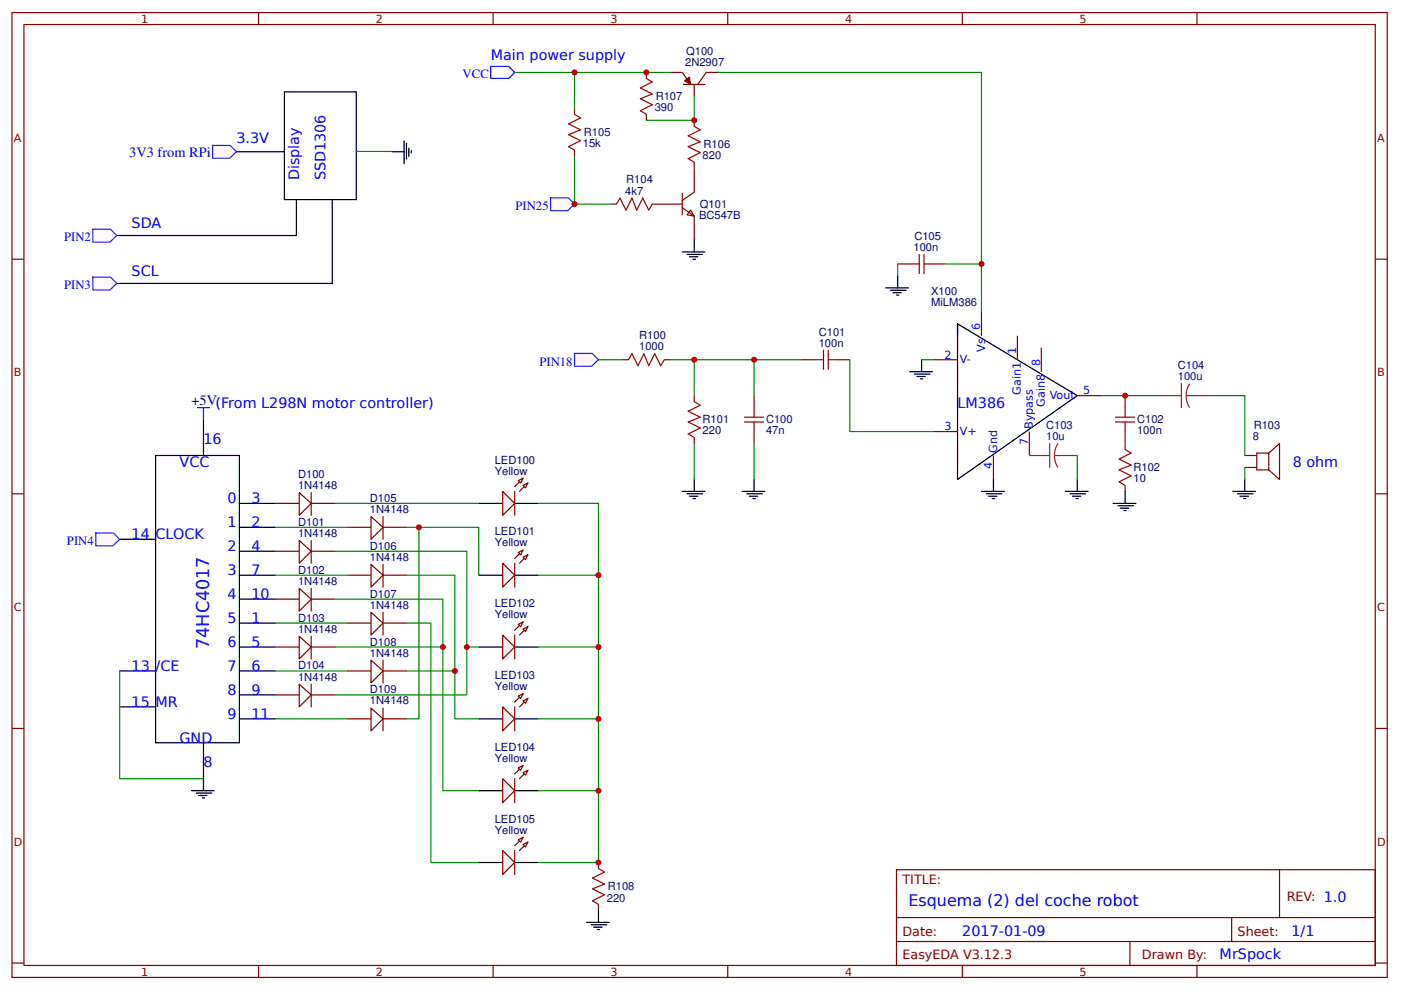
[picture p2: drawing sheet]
<svg xmlns="http://www.w3.org/2000/svg" width="310mm" height="219mm" viewBox="0 0 310 219" stroke-linecap="round" stroke-linejoin="round" font-family="sans-serif">
<g fill="none" stroke="#800" stroke-width=".26">
<path d="M2.6 2.8h304.1v213.2h-304.1zM5.3 5.4h298.7v208h-298.7zM57.1 2.8v2.6M109 2.8v2.6M160.9 2.8v2.6M212.7 2.8v2.6M264.6 2.8v2.6M2.6 57.3h2.7M304 57.3h2.7M137.6 79.5h1.3M146.8 79.5h1.4M177.3 79.5h2.6"/>
<path d="M185.2 79.5h2.7M206.4 79.5h5.3M217 68.9v5.3M224.9 74.2v5.3M230.2 76.9v5.3M153.5 87.4v1.4M153.5 96.7v1.3M166.7 87.4v2.7M166.7 95.4v2.6M206.4 95.4h5.3M227.5 95.4v5.3M238.1 87.4h5.3"/>
<path d="M248.7 87.4v2.7M248.7 95.4v4M2.6 109.1h2.7M219.6 100.7v5.3M248.7 107.3v1.3M304 109.1h2.7M2.6 161h2.7M304 161h2.7M198.2 192.2h105.8v21.2h-105.8zM282.8 192.2v10.6M2.6 212.9h2.7M57.1 213.4v2.6"/>
<path d="M109 213.4v2.6M160.9 213.4v2.6M198.2 202.8h105.8M198.2 208.1h105.8M212.7 213.4v2.6M249.8 208.1v5.3M264.6 213.4v2.6M272.3 202.8v5.3M304 212.9h2.7"/>
</g>
<g fill="none" stroke="#a00000" stroke-width=".26">
<path d="M138.9 79.5l.8-1.3 1.3 2.6 1.3-2.6 1.1 2.6 1.3-2.6 1.3 2.6 .8-1.3M179.9 79.5h2.1M182 77.4v4.2M183.1 79.5h2.1M183.1 77.4v4.2M153.5 88.8l1.3 .8-2.7 1.3 2.7 1.3-2.7 1.1 2.7 1.3-2.7 1.3 1.4 .8M164.6 93.3h4.2M164.6 92.2h4.2M166.7 90.1v2.1M166.7 93.3v2.1M246.6 93.3h4.2M246.6 92.2h4.2"/>
<path d="M248.7 90.1v2.1M248.7 93.3v2.1M248.7 99.4l1.3 .7-2.6 1.4 2.6 1.3-2.6 1 2.6 1.4-2.6 1.3 1.3 .8"/>
</g>
<g fill="none" stroke="#000" stroke-width=".26">
<path d="M203.7 79.5v2.7M211.7 71.6v34.4l26.4-18.6-26.4-15.8v2.6M201.1 82.2h5M202.1 82.7h3.5M202.7 83.2h1.8M203.5 83.7h.5M150.8 108.6h5M151.9 109.1h3.4M152.4 109.7h1.9M153.2 110.2h.5M153.5 106v2.6M164 108.6h5.1"/>
<path d="M165.1 109.1h3.4M165.6 109.7h1.9M166.4 110.2h.6M166.7 106v2.6M217 108.6h5M218 109.1h3.5M218.5 109.7h1.9M219.3 110.2h.6M219.6 106v2.6M235.5 108.6h5M236.5 109.1h3.5M237.1 109.7h1.8"/>
<path d="M237.9 110.2h.5M238.1 106v2.6M246.1 111.3h5M247.1 111.8h3.5M247.6 112.3h1.9M248.4 112.8h.6M248.7 108.6v2.7M272.5 108.6h5M273.6 109.1h3.4M274.1 109.7h1.9M274.9 110.2h.5M275.2 106v2.6"/>
</g>
<path d="M148.2 79.5h5.3v7.9M153.5 79.5h13.2v7.9M166.7 79.5h10.6M187.9 79.5v15.9h18.5M203.7 79.5h2.7M153.5 98v8M166.7 98v8M243.4 87.4h13.2M238.1 100.7v5.3M275.2 103.3v2.7" fill="none" stroke="#080" stroke-width=".26"/>
<path d="M232 98v5.3M233.9 98l-.6 1.3-.2 1.4M256.6 87.4h4.5M261.1 84.8v5.3M262.2 87.4l.2 1.4 .6 1.3M262.2 87.4h5M263 84.8l-.6 1.3-.2 1.3M227.5 100.7h4.5M233.1 100.7l.2 1.4 .6 1.2M233.1 100.7h5" fill="none" stroke="#8d2323" stroke-width=".26"/>
<path d="M126.9 78.1h4l1.4 1.4-1.5 1.5h-3.8z" fill="#fff7f8" stroke="#430aff" stroke-width=".26"/>
<path d="M201.1 58.3h2.1M203.2 56.2v4.3M204.3 58.3h2.1M204.3 56.2v4.3" fill="none" stroke="#a00000" stroke-width=".26"/>
<path d="M198.4 58.3h2.7M206.4 58.3h2.6M275.2 100.7h2.6M275.2 103.3h2.6M280.5 100.1l2.3-2.1v8l-2.3-2.2M280.5 100.1v3.7M280.5 100.1h-2.7v3.7h2.7" fill="none" stroke="#800" stroke-width=".26"/>
<path d="M195.8 63.6h5M196.8 64.2h3.5M197.4 64.7h1.8M198.2 65.2h.5M198.4 61v2.6" fill="none" stroke="#000" stroke-width=".26"/>
<path d="M267.2 87.4h8v13.3" fill="none" stroke="#080" stroke-width=".26"/>
<path d="M152.7 46.4l.8 1.4-1.6-.3z" fill="#fefefe" stroke="#800" stroke-width=".26"/>
<path d="M148.2 16h2.6l1.3 1.9M151.1 18.7h4.7M153.5 18.7v2.6M158.7 16h-2.6l-1.8 2.7M127 23.9v1.4M127 33.2v1.3M153.5 35.9v6.6l-2.7 1.8M153.5 26.6v1.3M134.9 45.1h1.4M144.2 45.1h6.6M150.8 45.9l2.7 1.9v5.2M150.8 42.7v4.8" fill="none" stroke="#800" stroke-width=".26"/>
<path d="M150.8 55.7h5M151.9 56.2h3.4M152.4 56.8h1.9M153.2 57.3h.5M153.5 53v2.7" fill="none" stroke="#000" stroke-width=".26"/>
<path d="M127 25.3l1.3 .8-2.6 1.3 2.6 1.3-2.6 1.1 2.6 1.3-2.6 1.3 1.3 .8M153.5 27.9l1.3 .8-2.7 1.3 2.7 1.4-2.7 1 2.7 1.3-2.7 1.4 1.4 .8M136.3 45.1l.8-1.3 1.3 2.6 1.3-2.6 1.1 2.6 1.3-2.6 1.3 2.6 .8-1.3" fill="none" stroke="#a00000" stroke-width=".26"/>
<path d="M113.8 16h13.2v7.9M127 16h21.2M127 34.5v10.6h7.9M153.5 21.3v5.3h-10.6" fill="none" stroke="#080" stroke-width=".26"/>
<path d="M151.3 17.9l1.1-.8 .3 1.6z" fill="#800" stroke="#800" stroke-width=".26"/>
<path d="M121.6 43.7h4l1.4 1.4-1.5 1.5h-3.8z" fill="#fff7f8" stroke="#430aff" stroke-width=".26"/>
<path d="M158.7 16h58.3v52.9M198.4 58.3v2.7M209 58.3h8M132.3 79.5h5.3" fill="none" stroke="#080" stroke-width=".26"/>
<path d="M142.9 17.3l1.3 .8-2.6 1.3 2.6 1.4-2.6 1 2.6 1.4-2.6 1.3 1.3 .8" fill="none" stroke="#a00000" stroke-width=".26"/>
<path d="M142.9 16v1.3M142.9 25.3v1.3" fill="none" stroke="#800" stroke-width=".26"/>
<path d="M62.9 20.3h15.8v23.8h-15.8z" fill="none" stroke="#000" stroke-width=".26"/>
<path d="M46.9 32.1h4l1.4 1.4-1.5 1.5h-3.8z" fill="#fff7f8" stroke="#430aff" stroke-width=".26"/>
<path d="M52.3 33.5h10.6M86.7 33.5h2.6M89.3 31.2v5M89.8 31.7v3.4M90.4 32.7v1.9M90.9 33.3v.5" fill="none" stroke="#000" stroke-width=".26"/>
<path d="M78.8 33.5h8" fill="none" stroke="#080" stroke-width=".26"/>
<g fill="#fff7f8" stroke="#430aff" stroke-width=".26">
<path d="M20.5 50.7h3.9l1.4 1.4-1.5 1.4h-3.8z"/>
<path d="M20.5 61.2h3.9l1.4 1.4-1.5 1.5h-3.8z"/>
</g>
<g fill="none" stroke="#000" stroke-width=".26">
<path d="M65.5 44.1v8h-39.7M73.4 44.1v18.5h-47.6M45 92.7v8M26.5 119.2h7.9M34.4 100.7h18.5v63.5h-18.5zM52.9 111.3h8M52.9 116.5h8M52.9 121.8h8M52.9 127.1h8M52.9 132.4h8M52.9 137.7h8M26.5 148.3h7.9"/>
<path d="M26.5 156.2h7.9M52.9 143h8M52.9 148.3h8M52.9 153.6h8M52.9 158.9h8M45 164.2v7.9"/>
</g>
<path d="M43.7 90.1h2.6M45 90.1v2.6" fill="none" stroke="#00f" stroke-width=".26"/>
<path d="M21.1 117.8h4l1.4 1.4-1.6 1.4h-3.7z" fill="#fff7f8" stroke="#430aff" stroke-width=".26"/>
<path d="M26.5 148.3v23.8h18.5" fill="none" stroke="#080" stroke-width=".26"/>
<path d="M42.3 174.8h5.1M43.4 175.3h3.4M43.9 175.8h1.9M44.7 176.3h.5M45 172.1v2.7" fill="none" stroke="#000" stroke-width=".26"/>
<path d="M66.1 108.9l2.7 2.4-2.7 2.6z" fill="#fefefe" stroke="#800" stroke-width=".26"/>
<path d="M60.9 111.3h5.2M68.8 108.9v5M68.8 111.3h5.3" fill="none" stroke="#800" stroke-width=".26"/>
<path d="M66.1 119.5l2.7 2.3-2.7 2.7z" fill="#fefefe" stroke="#800" stroke-width=".26"/>
<path d="M68.8 119.5v5M60.9 121.8h5.2M68.8 121.8h5.3" fill="none" stroke="#800" stroke-width=".26"/>
<path d="M66.1 130l2.7 2.4-2.7 2.7z" fill="#fefefe" stroke="#800" stroke-width=".26"/>
<path d="M60.9 132.4h5.2M68.8 130v5.1M68.8 132.4h5.3" fill="none" stroke="#800" stroke-width=".26"/>
<path d="M66.1 140.6l2.7 2.4-2.7 2.7z" fill="#fefefe" stroke="#800" stroke-width=".26"/>
<path d="M60.9 143h5.2M68.8 140.6v5.1M68.8 143h5.3" fill="none" stroke="#800" stroke-width=".26"/>
<path d="M66.1 151.2l2.7 2.4-2.7 2.6z" fill="#fefefe" stroke="#800" stroke-width=".26"/>
<path d="M60.9 153.6h5.2M68.8 151.2v5M68.8 153.6h5.3" fill="none" stroke="#800" stroke-width=".26"/>
<path d="M82 114.2l2.7 2.3-2.7 2.7z" fill="#fefefe" stroke="#800" stroke-width=".26"/>
<path d="M76.7 116.5h5.3M84.7 114.2v5M84.7 116.5h5.3" fill="none" stroke="#800" stroke-width=".26"/>
<path d="M82 124.8l2.7 2.3-2.7 2.7z" fill="#fefefe" stroke="#800" stroke-width=".26"/>
<path d="M76.7 127.1h5.3M84.7 124.8v5M84.7 127.1h5.3" fill="none" stroke="#800" stroke-width=".26"/>
<path d="M82 135.3l2.7 2.4-2.7 2.7z" fill="#fefefe" stroke="#800" stroke-width=".26"/>
<path d="M76.7 137.7h5.3M84.7 135.3v5.1M84.7 137.7h5.3" fill="none" stroke="#800" stroke-width=".26"/>
<path d="M82 145.9l2.7 2.4-2.7 2.6z" fill="#fefefe" stroke="#800" stroke-width=".26"/>
<path d="M76.7 148.3h5.3M84.7 145.9v5M84.7 148.3h5.3" fill="none" stroke="#800" stroke-width=".26"/>
<path d="M82 156.5l2.7 2.4-2.7 2.6z" fill="#fefefe" stroke="#800" stroke-width=".26"/>
<path d="M76.7 158.9h5.3M84.7 156.5v5M84.7 158.9h5.3" fill="none" stroke="#800" stroke-width=".26"/>
<path d="M60.9 116.5h15.8M60.9 127.1h15.8M60.9 137.7h15.8M60.9 148.3h15.8M60.9 158.9h15.8" fill="none" stroke="#080" stroke-width=".26"/>
<path d="M105.8 111.3h5.3M113.8 111.3h5.3" fill="none" stroke="#000" stroke-width=".26"/>
<path d="M111.1 108.6l2.7 2.7-2.7 2.6z" fill="#efefef" stroke="#800" stroke-width=".26"/>
<path d="M115.6 105.7l-1.8 1.9M116.7 106.8l-1.9 1.8" fill="none" stroke="#800" stroke-width=".26"/>
<g fill="#efefef" stroke="#800" stroke-width=".26">
<path d="M115.6 107.3l1.1-.5-.5 1z"/>
<path d="M114.6 106.2l1-.5-.5 1.1z"/>
</g>
<path d="M113.8 108.6v5.3" fill="none" stroke="#800" stroke-width=".26"/>
<path d="M105.8 127.1h5.3M113.8 127.1h5.3" fill="none" stroke="#000" stroke-width=".26"/>
<path d="M111.1 124.5l2.7 2.6-2.7 2.7z" fill="#efefef" stroke="#800" stroke-width=".26"/>
<path d="M115.6 121.6l-1.8 1.8M116.7 122.6l-1.9 1.9" fill="none" stroke="#800" stroke-width=".26"/>
<g fill="#efefef" stroke="#800" stroke-width=".26">
<path d="M115.6 123.2l1.1-.6-.5 1.1z"/>
<path d="M114.6 122.1l1-.5-.5 1z"/>
</g>
<path d="M113.8 124.5v5.3" fill="none" stroke="#800" stroke-width=".26"/>
<path d="M105.8 143h5.3M113.8 143h5.3" fill="none" stroke="#000" stroke-width=".26"/>
<path d="M111.1 140.4l2.7 2.6-2.7 2.7z" fill="#efefef" stroke="#800" stroke-width=".26"/>
<path d="M115.6 137.5l-1.8 1.8M116.7 138.5l-1.9 1.9" fill="none" stroke="#800" stroke-width=".26"/>
<g fill="#efefef" stroke="#800" stroke-width=".26">
<path d="M115.6 139l1.1-.5-.5 1.1z"/>
<path d="M114.6 138l1-.5-.5 1z"/>
</g>
<path d="M113.8 140.4v5.3" fill="none" stroke="#800" stroke-width=".26"/>
<path d="M105.8 158.9h5.3M113.8 158.9h5.3" fill="none" stroke="#000" stroke-width=".26"/>
<path d="M111.1 156.2l2.7 2.7-2.7 2.6z" fill="#efefef" stroke="#800" stroke-width=".26"/>
<path d="M115.6 153.3l-1.8 1.9M116.7 154.4l-1.9 1.8" fill="none" stroke="#800" stroke-width=".26"/>
<g fill="#efefef" stroke="#800" stroke-width=".26">
<path d="M115.6 154.9l1.1-.5-.5 1z"/>
<path d="M114.6 153.9l1-.6-.5 1.1z"/>
</g>
<path d="M113.8 156.2v5.3" fill="none" stroke="#800" stroke-width=".26"/>
<path d="M105.8 174.8h5.3M113.8 174.8h5.3" fill="none" stroke="#000" stroke-width=".26"/>
<path d="M111.1 172.1l2.7 2.7-2.7 2.6z" fill="#efefef" stroke="#800" stroke-width=".26"/>
<path d="M115.6 169.2l-1.8 1.9M116.7 170.3l-1.9 1.8" fill="none" stroke="#800" stroke-width=".26"/>
<g fill="#efefef" stroke="#800" stroke-width=".26">
<path d="M115.6 170.8l1.1-.5-.5 1z"/>
<path d="M114.6 169.7l1-.5-.5 1.1z"/>
</g>
<path d="M113.8 172.1v5.3" fill="none" stroke="#800" stroke-width=".26"/>
<path d="M105.8 190.6h5.3M113.8 190.6h5.3" fill="none" stroke="#000" stroke-width=".26"/>
<path d="M111.1 188l2.7 2.6-2.7 2.7z" fill="#efefef" stroke="#800" stroke-width=".26"/>
<path d="M115.6 185.1l-1.8 1.8M116.7 186.1l-1.9 1.9" fill="none" stroke="#800" stroke-width=".26"/>
<g fill="#efefef" stroke="#800" stroke-width=".26">
<path d="M115.6 186.7l1.1-.6-.5 1.1z"/>
<path d="M114.6 185.6l1-.5-.5 1z"/>
</g>
<path d="M113.8 188v5.3M132.3 190.6v1.4M132.3 199.9v1.3" fill="none" stroke="#800" stroke-width=".26"/>
<path d="M132.3 192l1.3 .7-2.6 1.4 2.6 1.3-2.6 1.1 2.6 1.3-2.6 1.3 1.3 .8" fill="none" stroke="#a00000" stroke-width=".26"/>
<path d="M129.6 203.9h5.1M130.7 204.4h3.4M131.2 204.9h1.9M132 205.4h.6M132.3 201.2v2.7" fill="none" stroke="#000" stroke-width=".26"/>
<g fill="none" stroke="#080" stroke-width=".26">
<path d="M74.1 111.3h31.7M90 116.5h15.8v10.6M92.6 116.5v42.4h-2.6M119.1 111.3h13.2v79.3h-13.2M74.1 121.8h29.1v21.2h2.6M74.1 132.4h23.8v42.4h7.9M90 127.1h10.5v31.8h5.3M90 137.7h5.2v52.9h10.6M119.1 127.1h13.2M74.1 143h23.8M90 148.3h10.5M103.2 143v10.6h-29.1"/>
<path d="M119.1 143h13.2M119.1 158.9h13.2M119.1 174.8h13.2"/>
</g>
<path d="M108.5 14.7h3.9l1.4 1.3-1.4 1.3h-3.9z" fill="none" stroke="#00f" stroke-width=".26"/>
<g fill="#c00">
<circle cx="92.6" cy="116.5" r=".66"/>
<circle cx="103.2" cy="143" r=".66"/>
<circle cx="100.5" cy="148.3" r=".66"/>
<circle cx="97.9" cy="143" r=".66"/>
<circle cx="132.3" cy="174.8" r=".66"/>
<circle cx="132.3" cy="190.6" r=".66"/>
<circle cx="132.3" cy="158.9" r=".66"/>
<circle cx="132.3" cy="143" r=".66"/>
<circle cx="132.3" cy="127.1" r=".66"/>
<circle cx="142.9" cy="16" r=".66"/>
<circle cx="153.5" cy="26.6" r=".66"/>
<circle cx="217" cy="58.3" r=".66"/>
<circle cx="127" cy="45.1" r=".66"/>
<circle cx="127" cy="16" r=".66"/>
<circle cx="248.7" cy="87.4" r=".66"/>
<circle cx="166.7" cy="79.5" r=".66"/>
<circle cx="153.5" cy="79.5" r=".66"/>
</g>
<text font-size="3.9" fill="#00f" x="46.2" y="143.4" transform="rotate(-90 46.2 143.4)">74HC4017</text>
<text font-size="3.5" fill="#00f" x="200.8" y="200.2">Esquema (2) del coche robot</text>
<g font-size="3.2" fill="#00f">
<text x="108.5" y="13.4">Main power supply</text>
<text x="28.6" y="34.7">3V3 from RPi</text>
<text x="52.3" y="31.6">3.3V</text>
<text x="66.1" y="39.8" transform="rotate(-90 66.1 39.8)">Display</text>
<text x="72" y="39.9" transform="rotate(-90 72 39.9)">SSD1306</text>
<text x="29.1" y="50.4">SDA</text>
<text x="29.1" y="61">SCL</text>
<text x="211.7" y="90.1">LM386</text>
<text x="45" y="98">16</text>
<text x="39.7" y="103.3">VCC</text>
<text x="285.8" y="103.3">8 ohm</text>
<text x="50.3" y="111.3">0</text>
<text x="55.6" y="111.3">3</text>
<text x="29.1" y="119.2">14 CLOCK</text>
<text x="50.3" y="116.5">1</text>
<text x="55.6" y="116.5">2</text>
<text x="50.3" y="121.8">2</text>
<text x="55.6" y="121.8">4</text>
<text x="50.3" y="127.1">3</text>
<text x="55.6" y="127.1">7</text>
<text x="50.3" y="132.4">4</text>
<text x="50.3" y="137.7">5</text>
<text x="55.6" y="132.4">10</text>
<text x="55.6" y="137.7">1</text>
<text x="50.3" y="143">6</text>
<text x="55.6" y="143">5</text>
<text x="29.1" y="148.3">13 /CE</text>
<text x="50.3" y="148.3">7</text>
<text x="55.6" y="148.3">6</text>
<text x="50.3" y="153.6">8</text>
<text x="55.6" y="153.6">9</text>
<text x="29.1" y="156.2">15 MR</text>
<text x="50.3" y="158.9">9</text>
<text x="55.6" y="158.9">11</text>
<text x="39.7" y="164.2">GND</text>
<text x="45" y="169.5">8</text>
<text x="212.7" y="206.8">2017-01-09</text>
<text x="285.5" y="206.8">1/1</text>
<text x="269.6" y="212.1">MrSpock</text>
</g>
<text font-size="3.2" fill="#000080" x="42.3" y="89.6">+5V(From L298N motor controller)</text>
<g font-size="2.8" fill="#00f">
<text x="102.3" y="17.3">VCC</text>
<text x="113.9" y="46.4">PIN25</text>
<text x="14.2" y="53.4">PIN2</text>
<text x="14.2" y="64">PIN3</text>
<text x="119.2" y="80.8">PIN18</text>
<text x="14.8" y="120.5">PIN4</text>
</g>
<g font-size="2.8" fill="#800">
<text x="199.5" y="195.4">TITLE:</text>
<text x="284.4" y="199.1">REV: 1.0</text>
<text x="199.5" y="206.8">Date:</text>
<text x="273.6" y="206.8">Sheet:</text>
<text x="199.5" y="212.1">EasyEDA V3.12.3</text>
<text x="252.4" y="212.1">Drawn By:</text>
</g>
<g font-size="2.5" fill="#800">
<text x="31.2" y="5">1</text>
<text x="83.1" y="5">2</text>
<text x="134.9" y="5">3</text>
<text x="186.8" y="5">4</text>
<text x="238.7" y="5">5</text>
<text x="3" y="31.4">A</text>
<text x="304.4" y="31.4">A</text>
<text x="3" y="83.2">B</text>
<text x="304.4" y="83.2">B</text>
<text x="3" y="135.1">C</text>
<text x="304.4" y="135.1">C</text>
<text x="3" y="186.9">D</text>
<text x="304.4" y="186.9">D</text>
<text x="31.2" y="215.6">1</text>
<text x="83.1" y="215.6">2</text>
<text x="134.9" y="215.6">3</text>
<text x="186.8" y="215.6">4</text>
<text x="238.7" y="215.6">5</text>
</g>
<g font-size="2.5" fill="#000080">
<text x="151.5" y="14.7">2N2907</text>
<text x="151.7" y="12.2">Q100</text>
<text x="144.9" y="22.1">R107</text>
<text x="144.7" y="24.6">390</text>
<text x="128.9" y="32.6">15k</text>
<text x="129.1" y="30.1">R105</text>
<text x="155.3" y="35.2">820</text>
<text x="155.5" y="32.7">R106</text>
<text x="138.4" y="40.5">R104</text>
<text x="138.2" y="43">4k7</text>
<text x="154.7" y="46">Q101</text>
<text x="154.5" y="48.4">BC547B</text>
<text x="202.1" y="53">C105</text>
<text x="201.9" y="55.4">100n</text>
<text x="205.8" y="65.2">X100</text>
<text x="205.8" y="67.6">MiLM386</text>
<text x="141.3" y="77.4">1000</text>
<text x="141.3" y="75">R100</text>
<text x="181" y="76.6">100n</text>
<text x="181" y="74.2">C101</text>
<text x="260.4" y="81.6">C104</text>
<text x="260.4" y="84">100u</text>
<text x="155.3" y="93.6">R101</text>
<text x="169.3" y="93.6">C100</text>
<text x="231.3" y="94.9">C103</text>
<text x="251.4" y="96">100n</text>
<text x="251.4" y="93.6">C102</text>
<text x="277.1" y="94.8">R103</text>
<text x="155.3" y="96">220</text>
<text x="169.3" y="96">47n</text>
<text x="231.3" y="97.2">10u</text>
<text x="276.9" y="97.2">8</text>
<text x="65.9" y="105.6">D100</text>
<text x="109.4" y="104.9">Yellow</text>
<text x="109.4" y="102.5">LED100</text>
<text x="250.6" y="106.6">10</text>
<text x="250.6" y="104.2">R102</text>
<text x="65.9" y="108.1">1N4148</text>
<text x="81.8" y="113.4">1N4148</text>
<text x="81.8" y="110.9">D105</text>
<text x="65.9" y="118.7">1N4148</text>
<text x="65.9" y="116.2">D101</text>
<text x="109.4" y="118.3">LED101</text>
<text x="81.8" y="124">1N4148</text>
<text x="81.8" y="121.5">D106</text>
<text x="109.4" y="120.8">Yellow</text>
<text x="65.9" y="129.2">1N4148</text>
<text x="65.9" y="126.8">D102</text>
<text x="65.9" y="137.4">D103</text>
<text x="81.8" y="134.5">1N4148</text>
<text x="81.8" y="132.1">D107</text>
<text x="109.4" y="136.7">Yellow</text>
<text x="109.4" y="134.2">LED102</text>
<text x="65.9" y="139.8">1N4148</text>
<text x="81.8" y="142.7">D108</text>
<text x="65.9" y="148">D104</text>
<text x="81.8" y="145.1">1N4148</text>
<text x="65.9" y="150.4">1N4148</text>
<text x="81.8" y="155.7">1N4148</text>
<text x="81.8" y="153.3">D109</text>
<text x="109.4" y="152.5">Yellow</text>
<text x="109.4" y="150.1">LED103</text>
<text x="109.4" y="166">LED104</text>
<text x="109.4" y="168.4">Yellow</text>
<text x="109.4" y="184.3">Yellow</text>
<text x="109.4" y="181.8">LED105</text>
<text x="134.4" y="196.8">R108</text>
<text x="134.1" y="199.3">220</text>
</g>
<g font-size="2.5" fill="#00f">
<text x="216.7" y="72.9" transform="rotate(-90 216.7 72.9)">6</text>
<text x="217.8" y="77.7" transform="rotate(-90 217.8 77.7)">Vs</text>
<text x="208.8" y="79.2">2</text>
<text x="212.2" y="80.3">V-</text>
<text x="224.6" y="78.2" transform="rotate(-90 224.6 78.2)">1</text>
<text x="229.9" y="80.8" transform="rotate(-90 229.9 80.8)">8</text>
<text x="225.7" y="87.3" transform="rotate(-90 225.7 87.3)">Gain1</text>
<text x="231" y="89.9" transform="rotate(-90 231 89.9)">Gain8</text>
<text x="232.1" y="88.2">Vout</text>
<text x="239.4" y="87.2">5</text>
<text x="208.8" y="95.1">3</text>
<text x="228.3" y="94.9" transform="rotate(-90 228.3 94.9)">Bypass</text>
<text x="212.2" y="96.2">V+</text>
<text x="220.4" y="100.1" transform="rotate(-90 220.4 100.1)">Gnd</text>
<text x="227.3" y="98.3" transform="rotate(-90 227.3 98.3)">7</text>
<text x="219.3" y="103.6" transform="rotate(-90 219.3 103.6)">4</text>
</g>
</svg>
